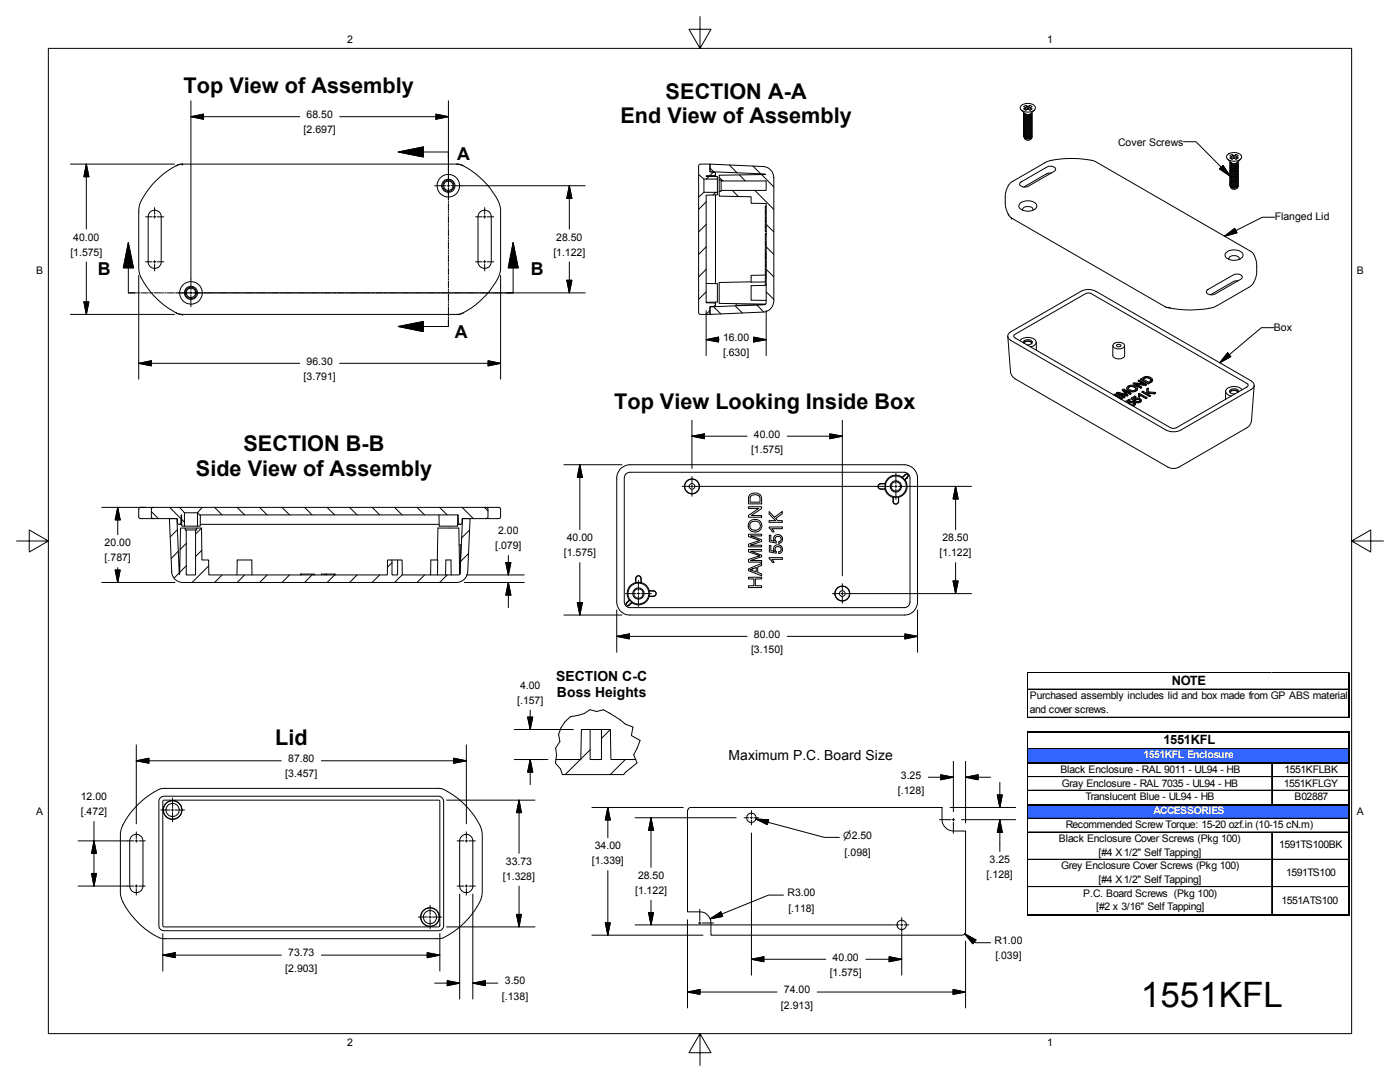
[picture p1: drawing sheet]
<svg xmlns="http://www.w3.org/2000/svg" width="279mm" height="216mm" viewBox="0 0 279 216" stroke-linecap="round" stroke-linejoin="round" font-family="sans-serif">
<g fill="none" stroke="#000" stroke-width=".2">
<path d="M36.4 32.7h54.8l1.3 .4M36.4 32.7h.1M36.4 32.7l-1.3 .4M36.4 32.7l-.3 .1a14 14 0 0 0-6.9 5.5l-1 1.7-.5 1.7 .1 12.5a14.4 14.4 0 0 0 5.7 7.2l2 1.2 .9 .1M91.2 32.7l.3 .1a13.9 13.9 0 0 1 6.8 5.5l1.1 1.7 .5 1.7-.1 12.5a14.9 14.9 0 0 1-7.4 8.3l-.6 .2h-.6M139.4 39.3l1.1-.9h2.7v.5h-2.3v21.5l1.6 .1a.34 .34 0 0 1 .3 .3 .34 .34 0 0 1-.3 .3l-.8 .1v1.5h-1.9l-.4-.2zM139.4 34.8v4.5M139.5 32.9l.3-.2h1.9v1.6l.8 .1a.34 .34 0 0 1 .3 .3 .34 .34 0 0 1-.3 .4l-1.6 .1h2.3v.5h-2.7l-1.1-.9zM140.5 35.7v2.7M141.7 32.7l10.6 .5a2.24 2.24 0 0 1 2.1 2.3v24.5a2.24 2.24 0 0 1-2.1 2.3l-10.6 .4v-1.5l10.8-.4 .4-.4v-19.8h-3v-1.3l-6.4-.2v-.9h.4v-.2h9v-1.9h-9v-.2h-.4v-.9l9.3-.2-11.1-.6zM142.8 34.8v.4M142.8 38.9v17.7"/>
<path d="M143.2 35.7v2.7M143.5 35.9v2.3M143.9 36.1v1.9M203.7 36.4l5.2-3a1.18 1.18 0 0 1 1.8 .4l-.3 .4-5.1 2.9a1.21 1.21 0 0 1-1.8-.4zM203.8 21.9l1 .9M203.9 21a2 2 0 0 1 2.7 .3 1.12 1.12 0 0 1-1.5 1.1 1.25 1.25 0 0 1-1.5-1.1zM204.3 23.4a.83 .83 0 0 0 1.4 .4l.1-.1M204.3 22.4a.87 .87 0 0 0 1.4 .4l-.1-.1M204.5 27.5a.72 .72 0 0 0 .5 .5 .72 .72 0 0 0 .7-.3M204.5 22.6l.3 .2M204.5 27.5l.6 .3 .5-.1M204.7 21.5v.5"/>
<path d="M204.7 21l.4 .3M204.7 21l.4 .8M205.1 21.3v.4M205.5 21l-.3 .8M205.5 21l.5 .3-.4 .2 .4 .2-.5 .3-.4-.3-.4 .3-.4-.3 .4-.2-.4-.2 .4-.3M205.5 21l-.4 .3M205.6 21.5v.5M205.6 27.6l.1 .1M205.6 27.7h.1M205.6 27.6v.1M205.8 24.5h-.1a.89 .89 0 0 1-1.2 .1M205.8 26.5a.88 .88 0 0 1-1.3 0"/>
<path d="M205.8 26.2a.84 .84 0 0 1-1.3 .1M205.8 26a.84 .84 0 0 1-1.3 0M205.8 25.7a.9 .9 0 0 1-1.3 .1M205.8 25.5a.85 .85 0 0 1-1.3 0M205.8 25.2a.88 .88 0 0 1-1.3 .1M205.8 25a.9 .9 0 0 1-1.3 0M205.8 24.7a.85 .85 0 0 1-1.3 .1M205.8 24.3a.9 .9 0 0 1-1.3 0M205.8 24a.82 .82 0 0 1-1.3 0M205.8 23.8h-.1a.87 .87 0 0 1-1.2 0M205.8 23.5a.88 .88 0 0 1-1.3 .1M205.8 23.3h-.1a.87 .87 0 0 1-1.2 0"/>
<path d="M205.8 23l-.1 .1a.89 .89 0 0 1-1.2 0M205.8 27.4l-.2 .2M205.8 27.2h-.1a.87 .87 0 0 1-1.2 .1M205.8 26.9a.88 .88 0 0 1-1.3 .1M205.8 26.7l-.1 .1a.87 .87 0 0 1-1.2 0M205.8 22.6a.75 .75 0 0 1-1.3 .2M205.8 27.7h-.1M205.9 22.5a.71 .71 0 0 1-1 .7h-.2a.36 .36 0 0 1-.4-.5M206 25.3a.93 .93 0 0 1-.8 .6 .93 .93 0 0 1-.9-.5M206 26.9a.92 .92 0 0 1-.8 .7 .92 .92 0 0 1-.9-.4v-.1M206 26.7a.92 .92 0 0 1-.8 .7 .92 .92 0 0 1-.9-.5v-.1M206 26.5a.94 .94 0 0 1-.8 .7 .94 .94 0 0 1-.9-.4v-.2"/>
<path d="M206 26.2a.93 .93 0 0 1-.8 .7 .93 .93 0 0 1-.9-.5v-.1M206 26a.93 .93 0 0 1-.8 .7 .93 .93 0 0 1-.9-.5v-.1M206 25.7a.92 .92 0 0 1-.8 .7 .92 .92 0 0 1-.9-.5M206 25.5a.93 .93 0 0 1-.8 .7 .93 .93 0 0 1-.9-.5v-.1M206 25a.92 .92 0 0 1-.8 .7 .92 .92 0 0 1-.9-.5v-.1M206 24.8a.93 .93 0 0 1-.8 .6 .93 .93 0 0 1-.9-.5M206 24.5a.93 .93 0 0 1-.8 .7 .93 .93 0 0 1-.9-.5v-.1M206 24.3a.93 .93 0 0 1-.8 .6 .93 .93 0 0 1-.9-.4v-.1M206 24a.94 .94 0 0 1-.8 .7 .94 .94 0 0 1-.9-.5M206 23.8a.95 .95 0 0 1-.8 .7 .95 .95 0 0 1-.9-.4v-.2M206 23.5a.92 .92 0 0 1-.8 .7 .92 .92 0 0 1-.9-.5v-.1M206 23a.94 .94 0 0 1-.8 .7 .94 .94 0 0 1-.9-.3v-.2"/>
<path d="M206 22.8a.93 .93 0 0 1-.8 .7 .93 .93 0 0 1-.9-.5v-.1M206 27.2l-.2 .5M206 23.3l-.2 .4M206.5 21.9l-.9 .9h-.8M209.8 34.5l-1 .2-4.5 2.6M244.9 31a2.03 2.03 0 0 1 2.9 .1 1.31 1.31 0 0 1-1.8 1.1 .94 .94 0 0 1-1.1-1.2zM245 31.7l1 .9M245.5 32.2a.72 .72 0 0 0 1.1 .5l.3-.1-.1-.1M245.6 32.4l.4 .2M245.9 31.3v.5M245.9 30.8l.4 .3M245.9 30.8l.3 .8"/>
<path d="M246.3 31.1v.4M246.7 30.8l.4 .3-.4 .2 .4 .2-.4 .3-.4-.3-.4 .3-.4-.3 .4-.2-.4-.2 .4-.3M246.7 30.8l-.4 .3M246.7 30.8l-.3 .8M246.7 31.3v.4M246.8 37.5h-.8l-.4-.2a.74 .74 0 0 0 1.3 .2M246.8 37.5h.1M246.8 37.4v.1M246.8 37.4l.1 .1M246.9 37.2l-.1 .2M246.9 35.8a.85 .85 0 0 1-1.3 0M246.9 37a.87 .87 0 0 1-1.3 0"/>
<path d="M246.9 36.7a.88 .88 0 0 1-1.3 .1M246.9 36.5a.84 .84 0 0 1-1.3 .1M246.9 36.2a.84 .84 0 0 1-1.3 .1M246.9 36a.9 .9 0 0 1-1.3 .1M246.9 35.5a.88 .88 0 0 1-1.3 .1M246.9 35.3a.9 .9 0 0 1-1.3 0M246.9 35a.85 .85 0 0 1-1.3 .1M246.9 34.8a.89 .89 0 0 1-1.3 0M246.9 34.5a.9 .9 0 0 1-1.3 .1M246.9 34.3a.82 .82 0 0 1-1.3 0M246.9 34.1a.87 .87 0 0 1-1.3 0M246.9 33.5v.1a.87 .87 0 0 1-1.3 0"/>
<path d="M246.9 33.3v.1a.89 .89 0 0 1-1.3 0M246.9 33.1a.84 .84 0 0 1-1.3 0M246.9 32.8a.84 .84 0 0 1-1.3 .1M246.9 33.8a.84 .84 0 0 1-1.3 .1M246.9 32.4a.78 .78 0 0 1-1.3 .2M247 32.4h.1M247.1 32.3a.76 .76 0 0 1-.4 .7 .76 .76 0 0 1-.8 0h-.1a.39 .39 0 0 1-.3-.5M247.1 37v.3l-.2 .2M247.1 32.6a.94 .94 0 0 1-.7 .7 .94 .94 0 0 1-1-.4l.1-.2M247.1 36.7a.94 .94 0 0 1-.7 .8 .94 .94 0 0 1-1-.4l.1-.2M247.1 36.5a.9 .9 0 0 1-.8 .7 .9 .9 0 0 1-.9-.5l.1-.1M247.1 36.3a.96 .96 0 0 1-.8 .6 .96 .96 0 0 1-.9-.4l.1-.1"/>
<path d="M247.1 36a.89 .89 0 0 1-.7 .7 .89 .89 0 0 1-1-.5h.1M247.1 35.8a.93 .93 0 0 1-.7 .7 .93 .93 0 0 1-1-.5l.1-.1M247.1 35.5a.93 .93 0 0 1-.7 .7 .93 .93 0 0 1-1-.4l.1-.1M247.1 35.3a.89 .89 0 0 1-.7 .7 .89 .89 0 0 1-1-.5l.1-.1M247.1 35.1a.93 .93 0 0 1-.7 .6 .93 .93 0 0 1-1-.4l.1-.1M247.1 34.8a.91 .91 0 0 1-.7 .7 .91 .91 0 0 1-1-.5l.1-.1M247.1 34.5a.9 .9 0 0 1-.7 .7 .9 .9 0 0 1-1-.4l.1-.1M247.1 34.3a.91 .91 0 0 1-.8 .7 .91 .91 0 0 1-.9-.5l.1-.1M247.1 34.1a.96 .96 0 0 1-1.6 .4v-.3M247.1 33.8a.89 .89 0 0 1-.7 .7 .89 .89 0 0 1-1-.5l.1-.1M247.1 33.6a.92 .92 0 0 1-.7 .6 .92 .92 0 0 1-1-.4l.1-.1M247.1 33.3a.92 .92 0 0 1-.7 .7 .92 .92 0 0 1-1-.4l.1-.2"/>
<path d="M247.1 33.1a.93 .93 0 0 1-.7 .7 .93 .93 0 0 1-1-.4l.1-.2M247.1 32.9a.93 .93 0 0 1-.7 .6 .93 .93 0 0 1-1-.4l.1-.1M247.6 31.7l-.7 .8-.9 .1M30 42.3a1.32 1.32 0 0 1 1.4-.2 1.32 1.32 0 0 1 .8 1.2v8.9a1.3 1.3 0 0 1-1.3 1.4 1.3 1.3 0 0 1-1.3-1.4v-8.9l.1-.6zM95.8 42.3a1.33 1.33 0 0 1 1.5-.2 1.33 1.33 0 0 1 .7 1.2v8.9a1.32 1.32 0 0 1-1.3 1.4 1.32 1.32 0 0 1-1.3-1.4v-8.9l.1-.6zM140.9 56.6h2.3v3.7h-2.3M149.9 56.2l-6.4 .2v4.1l9.3 .2-5.9 .2v-.3M152.7 54.9h-2.8v1.4h2.8M152.7 44.2v1M152.7 51.6v.6h.2M152.7 50.5v.8M152.7 45.5v.6"/>
<path d="M152.7 45.2v.3M152.7 48.4v.3M152.7 51.3v.3M152.7 51.6h.2M152.7 51.3h.2M152.7 50.8h.2M152.7 51.1h.2M152.7 50.5h.2M152.7 55.5h.2M152.7 56.9h.2M152.7 48.4h.2M152.7 53.1h.2"/>
<path d="M152.7 52.8h.2M152.7 54.2h.2M152.7 54.5h.2M152.7 54.9h.2M152.7 45.5h.2M152.7 45.2h.2M152.7 46.1h.2M152.7 41.5h.2M152.7 44.2h.2M152.9 56.9l-3 .1v2.9h3M152.9 46.6l-.2 .1M152.9 48.7h-.2v1.8"/>
<path d="M152.9 55.2h-.2v1.7M152.9 46.7h-.2v1.7M152.9 52.4h-.2v2.5M152.9 41.1h-.2v1M152.9 43.9h-.2v.3M152.9 43.5h-.2v.4M152.9 42.5h-.2v1M152.9 42.1h-.2v.4M201.2 42.7l.1 .3 .6 .5M201.3 43a5.8 5.8 0 0 1-.7-3.9l.2-1.2 .8-1.3 6.9-4.1a12.7 12.7 0 0 1 6.4-.9l2.4 .3 1.4 .4 30.9 17.8a3.6 3.6 0 0 1 1.2 3 5.4 5.4 0 0 1-.5 3l-.3 .6-.6 .5-6.5 3.8a15.3 15.3 0 0 1-8.5 .6l-1.5-.3M201.9 43.5h.1M201.9 43.5l30.8 17.8 .9 .1"/>
<path d="M203.6 40.6a2.45 2.45 0 0 1 3.3 .2 1.01 1.01 0 0 1-1 1.2 2 2 0 0 1-2.6-.9zM204.1 42a.78 .78 0 0 1 1-.8 .76 .76 0 0 1 1 .8M240.8 58l5.3-3.1a1.22 1.22 0 0 1 1.8 .5l-.3 .3-5.1 3a1.19 1.19 0 0 1-1.8-.5zM244.7 50.4a2.34 2.34 0 0 1 3.4 .4 1.57 1.57 0 0 1-2 1.1 1.44 1.44 0 0 1-1.6-1.2zM245.3 51.8a.99 .99 0 0 1 1.4-.7l.5 .3 .1 .4M247.1 56l-1 .2-4.5 2.6M35.1 62.4l1.3 .3M36.4 62.7h.1M92.5 62.4l-1 .3h-55.1M142.8 60.3v.4M201.1 67.1l.6 7a2 2 0 0 0 .9 1.5l30.5 17.6a2.42 2.42 0 0 0 2.2 0l13.5-7.8a1.87 1.87 0 0 0 1-1.5l.5-7M201.3 66.5l14.5-8.4a3.2 3.2 0 0 1 2.9 0l31 17.9a.92 .92 0 0 1 .6 .9 .92 .92 0 0 1-.6 .8l-14 8.1a3.4 3.4 0 0 1-3 0l-31-17.9a.88 .88 0 0 1-.4-1.4z"/>
<path d="M202.5 66.8l14.2-8.2 .7-.1 31.4 18 .3 .2v.3l-.2 .2-14.1 8.1-1 .1-31.3-18-.2-.3zM203.5 68a2.2 2.2 0 0 1 3.3 .1 1.04 1.04 0 0 1-1.1 1.1M204.4 68.5a.85 .85 0 0 1 1.5 .1M206 68.4a1.16 1.16 0 0 0-1.7 0 .86 .86 0 0 1 1.3-.6 .49 .49 0 0 1 .4 .6 .49 .49 0 0 1-.6 .4h-.4M206.8 68.3v1.6M222.1 69v1.9a1.35 1.35 0 0 0 2.4 0l-.1-1.9M222.2 78.7v.1M222.3 68.6a1.55 1.55 0 0 1 2.1 .3 1.07 1.07 0 0 1-1.5 .7 .62 .62 0 0 1-.7-.3 .62 .62 0 0 1 .1-.7zM222.3 78.8l.2-.2 1.5 .9h-.2l-1.3-.7 .3 .3 1 .6 .2-.2M222.8 78.4v.1l1.5 .9M222.8 78.4l.3-.1 1.7 .4-.8-1 .2-.1 1.5 .9-.2 .1-1.2-.7 .8 .9-.2 .1-1.7-.5 1.3 .8-.2 .1zM222.9 68.8a.42 .42 0 0 1 .5-.1 .42 .42 0 0 1 .3 .4 .45 .45 0 0 1-.5 .1 .45 .45 0 0 1-.3-.3z"/>
<path d="M223.6 78.7l1.3 .3 .2-.2M223.8 79.5v.2M224 77.7l.7 1M224.3 79.3v.1M224.5 78.1l1 .6 .2-.2M224.5 79.2l-.2 .2M224.9 77.4l.1 .5 .8 .3 .9-.1 .2-.2 .1-.4M224.9 78.9v.1M225.1 77.1l.4-.2h.6l.8 .3a.45 .45 0 0 1 .1 .6 .45 .45 0 0 1-.5 .2h-1a.51 .51 0 0 1-.6-.3 .51 .51 0 0 1 .2-.6zM225.2 77.3l.4-.3h.4l.5 .2 .2 .4-.2 .2-.7 .1-.6-.3zM225.3 77.2h.1M225.3 77.3l-.2 .2"/>
<path d="M225.3 77.2l.8-.1 .6 .5M225.5 79.8l-.6 .3 .3 .3 .2-.2 .6-.1 .6 .3-.2 .4-.4 .1M225.5 79.8l-.5 .4M225.5 79.8l-.2-.1-.7 .4M225.5 78.6v.1M225.8 79.5l.6 .5M225.8 79.5l.6 .6M226.2 76.5v.1l1.5 .9M226.2 76.5l.2-.1 1.9 .2-1.1-.7 .1-.1 1.5 .9-.2 .1-1.9-.2 1.1 .6-.1 .1zM226.4 80v.1M226.6 79.9l-.2 .1M226.6 79.9l.4-.2 .5 .2"/>
<path d="M226.6 79.9l-.2 .2M226.7 79.1l-.2-.1-.7 .5M226.7 79.1l-.5 .4M226.7 79.1l-.6 .4 .3 .2 .2-.2 .6-.1 .5 .2 .1 .3-.4 .3h-.7M227.2 75.9v.2l.8 .5M227.2 79l.2 .2M227.2 79l.2 .1M227.2 78.5v.5M227.3 78.8l-.1-.3h.2l1.5 .8M227.4 79.1v.1M227.5 78.9l-.1 .3M227.5 78.8l-.1 .3"/>
<path d="M227.5 78.9l1.2 .6M227.5 78.8l1.2 .7M227.5 78.8v.1M227.7 77.3v.2M227.7 75.6v.1l1.5 .9M227.7 75.6l1.1-.5 .8 .2a.44 .44 0 0 1 .4 .4 .44 .44 0 0 1-.3 .5l-.5 .3zM227.8 79.9l-.1 .3-.5 .2-.5-.1v-.1l.6-.1 .2-.1v-.3l-.7-.1-.2 .1v.2M227.8 77.2l-.1 .3M227.9 78.2l1.5 .8M227.9 78.2l1.5 .9M228 75.6l.5-.3h.5l.6 .3 .1 .3-.5 .3zM228.1 75.7l.8-.3 .6 .2 .2 .3"/>
<path d="M228.6 76.8v.1M228.7 79.5h.1M228.8 76.7l-.2 .2-1.7-.2M228.9 79.3l-.2 .2M229.1 78.5l1.3 .1M229.1 78.3v.2M229.1 78.5v.1M229.1 78.3l1.3 .2M229.1 78.3v.3l.5 .3M229.1 78.2l1.5 .1M229.1 77.5l-.2 .1v.9l-.8-.4-.2 .1M229.1 77.5v.7"/>
<path d="M229.2 76.5v.1M229.4 79v.1M229.6 78.9l-.2 .2M229.6 78.9l-.2 .1M229.7 75.8h.1M230 75.8l-.2 .4-.6 .4M230.4 78.5v.1M230.6 78.3l-.2 .3M230.6 78.3l-.2 .2M244.6 78.1v1.6M245.4 78.2a1.16 1.16 0 0 1 1.7 0M247 78.3a.85 .85 0 0 0-1.5 .1"/>
<path d="M247.2 78.2a.97 .97 0 0 0-.9-.7 .97 .97 0 0 0-.9 .6l.4 .4 .7 .1M247.9 77.8a2.18 2.18 0 0 0-3.3 .1 1.03 1.03 0 0 0 1.1 1.1M123.7 93.6l.9-.6 1.1-.3h54.8a2.66 2.66 0 0 1 2.6 2.7v24.7a2.63 2.63 0 0 1-2.6 2.6h-54.8a2.62 2.62 0 0 1-2.6-2.6v-24.7l.2-1.1zM124.9 94.6l.7-.4 55.1 .1a1.11 1.11 0 0 1 .9 1.1v24.7a1.16 1.16 0 0 1-1.1 1.1h-55.2a1.21 1.21 0 0 1-.7-1.1v-24.7zM149.5 98.8l.4-.3 .6-.1a1.21 1.21 0 0 1 1.5 1.2v.9h-2.6v-1.2zM149.8 99.1l.7-.4 .8 .1 .3 .4 .1 1h-2zM175.8 96.5h.8M175.8 96.5h.9M175.8 96.5a.51 .51 0 0 0-.5 .5 .51 .51 0 0 0 .5 .6h.9M175.8 96.5a.56 .56 0 0 0-.6 .5 .56 .56 0 0 0 .6 .6h.8M176.6 96.5v1.1M176.6 97.6l.5 .9 1.1 .7"/>
<path d="M178.2 99.2v.8a.56 .56 0 0 0 .6 .6 .56 .56 0 0 0 .5-.6v-.8M178.2 99.2h1.1M178.3 99.2l-.1 .8M179.3 99.2v.8M180.1 95.2v.2M180.1 95.2l-.6-.3-.7-.1a2.23 2.23 0 0 0-2.2 1.7M180.1 95.4l.4 .3M180.5 95.7l.1 .1M180.6 95.8l.3 .6 .1 .6a2.23 2.23 0 0 1-1.7 2.2M180.9 94.6l-.8 .6M180.9 94.6l-.8 .8M180.9 94.6l.4 .4"/>
<path d="M181.1 95.2h.1M181.1 95.2l-.5 .6M181.3 95l-.2 .2M181.3 95l-.8 .7M224.6 80.1l.1 .1M224.6 80.1h.1M225.4 80.6l.2-.2h.4l.3 .2M225.4 80.5l.3-.3 .6 .2v.2l-.2 .2h-.5M225.4 80.5v.1M225.4 80.5l-.1 .1M226.6 80.5v.3l-.5 .2M30.3 101.4l.3-.2h5.3l.9 1.1v2.7h-.5l-.1-2.3-.1 1.6a.34 .34 0 0 1-.3 .3 .34 .34 0 0 1-.4-.3v-.8h-4.9l-.3-.3z"/>
<path d="M30.7 101.2h-2.2a.66 .66 0 0 0-.8 .4v1.5a.67 .67 0 0 0 .8 .4h2.2M33.8 103.5h1.5l.6 11.1 .1-9.2h1v.3h.2v9h1.8v-9h.2v-.3h1l.1 6.3h1.3l.1 3h35.6v-3h.9v3h1.2v-3h.8l.1 3h11.3l.2-.3 .5-10.9h1.5l-.5 10.6a2.28 2.28 0 0 1-2.2 2.1h-54.6a2.2 2.2 0 0 1-2.2-2.1zM35.8 104.6h.5M35.9 101.2h4.5M36.8 102.3h2.6M36.8 105h2.6M37 105.4h2.2M37.2 105.7h1.8M40 104.6h47.6M40.4 101.2h56.6l.4 .3v1.7l-.3 .3h-4.9v.8a.36 .36 0 0 1-.4 .3 .36 .36 0 0 1-.3-.3l-.1-1.6h-51.4v2.3h-.6v-2.7zM47.3 114.7v-3h2.9l.1 3M60 114.6h.1"/>
<path d="M60 114.6v.1M60.1 114.6h2.6v.1v-.1M60.1 114.6v.1M64.2 114.7v-.1h.7v.1M64.9 114.6h1.9M65.2 114.6v.1M66.8 114.6l.1 .1M66.8 114.6v.1M78.2 111.7h1.2M85.9 114.7l.1-3h1.4l-.1 3M87.3 111.7l.1-6.3h4.2l.1 9.2M87.6 102.7l.1 2.3h3.6l.1-2.3"/>
<path d="M88.9 114.7l.1-3h1v3M91.3 104.6h.5M91.6 108.7h.4l-.3 5.9M96.9 101.2h2.2a.64 .64 0 0 1 .8 .4v1.5a.65 .65 0 0 1-.8 .4h-2.2M125.6 119.7h.1M125.6 119.7l-.5 .5M125.7 119.7l-.8 .8M125.7 119.7l.4 .4M126.9 116.2v-.8a.56 .56 0 0 1 .5-.5 .56 .56 0 0 1 .6 .5v.8M126.9 116.2a2.27 2.27 0 0 0-1.6 3.1l.3 .4M126.9 116.2v.1M126.9 116.3v-.9a.51 .51 0 0 1 .5-.5 .51 .51 0 0 1 .5 .5v.9"/>
<path d="M126.9 116.3h1M128 116.2l-.1 .1M128 116.2l.9 .5 .7 1.2M129.5 117.9v1.1M129.5 117.9h.9a.51 .51 0 0 1 .5 .5 .51 .51 0 0 1-.5 .6h-.9M129.5 119h.1M129.6 117.9h.8a.56 .56 0 0 1 .6 .5 .56 .56 0 0 1-.6 .6h-.8M129.6 117.9h-.1M129.6 119a2.21 2.21 0 0 1-2.9 1.6l-.6-.3M149.4 101.1h2.6v.4l-2.1 1.4h2.1v.3h-2.6v-.4l2-1.3h-2zM149.4 106.6h2.6v.3h-2.2l2.2 .8v.3l-2.2 .8h2.2v.3h-2.6v-.5l2.2-.8-2.2-.7zM149.4 109.6h2.6v.4h-2.2l2.2 .8v.3l-2.2 .7h2.2v.4h-2.6v-.6l2.2-.7-2.2-.8z"/>
<path d="M149.4 115.2h2.6v.3h-1.3v1.4h1.3v.3h-2.6v-.3h1.1v-1.4h-1.1zM149.4 113.5l2.6-1.1v.4l-.8 .3v1.1l.8 .3v.4l-2.6-1zM149.6 104a1.33 1.33 0 0 1 2.1 0 1.33 1.33 0 0 1-.3 2 1.31 1.31 0 0 1-1.6-.1 1.31 1.31 0 0 1-.4-1.5zM149.6 113.7l1.3-.5v.9zM149.9 104.3a1.06 1.06 0 0 1 1.3-.3 1.06 1.06 0 0 1 .5 1.2v.1a1.05 1.05 0 0 1-1.4 .5 1.05 1.05 0 0 1-.5-1.4zM153.5 102.1l1.1 1.1 1.5-1.1v.4l-1.3 1 .4 .4h.9v.3h-2.6v-.3h1.3l-1.3-1.3zM153.5 105.2h2.6v.3h-2l.4 .6h-.3l-.7-.7zM153.5 111.3h2.6v.3h-2l.4 .6h-.3l-.7-.7zM153.5 108.8h.3v1.1l.7 .1-.1-.6 .2-.4 .3-.2h.7l.5 .4v.9l-.7 .4v-.4l.4-.2 .1-.4-.3-.4h-.5l-.4 .4 .2 .9-1.4-.3zM153.5 106.8h.3v1l.7 .2-.1-.7 .2-.3 .4-.3h.5l.6 .4v.8l-.3 .4-.4 .1v-.3l.4-.2 .1-.4-.3-.4-.4-.1-.3 .1-.2 .4 .2 .9-1.4-.3zM178.3 100a.51 .51 0 0 0 .5 .6 .51 .51 0 0 0 .5-.6M124.9 120.5l.4 .4"/>
<path d="M125.1 120.2l-.2 .3M125.1 120.2h.1M126.1 120.1v.2M126.1 120.1l-.8 .8M126.1 120.3l-.8 .6M31.9 159.3l.4-.3 .5-.1h54.7l.5 .1 .3 .3 .2 .6v24.8l-.1 .4-.4 .5-.5 .1-55.2-.1-.5-.5-.1-.4v-24.8zM32.6 159.7h55l.2 .2v24.9l-.3 .2-54.9-.1-.1-.2v-24.8zM111 151.6h4.9l.1-6h1.8v6h2.2v-6h1.8l.1 6h5M112.8 144l1-1 2.8-.6 1.1-.8 1.4 .4 1.3-.4 1.2 .7 3.2 2.2 1.5 .6-.3 1.7 1.7 .9-.5 1.6-.7 1.3 .6 1.6-2.3 1.9-.3 .5h-12.3l-.3-1.2-1.1-1.1 .3-1.6-.2-1.4 .8-1.3-.2-1.5 .5-1.3zM117.8 145.6h2.2M26.1 167a1.32 1.32 0 0 1 1.5-.5 1.32 1.32 0 0 1 .9 1.3v9a1.32 1.32 0 0 1-1.3 1.3 1.32 1.32 0 0 1-1.3-1.3v-9zM27.5 160.5a14.2 14.2 0 0 1 4.4-3.1l.6-.1h55.2l.7 .2a15.7 15.7 0 0 1 7.7 7.9l.1 1.3v11.7a12.6 12.6 0 0 1-4.9 7l-2.6 1.6-.9 .3h-55.3l-.5-.1a15.5 15.5 0 0 1-7.9-8.4l-.1-12.1a7.3 7.3 0 0 1 2.2-4.6z"/>
<path d="M92 167a1.3 1.3 0 0 1 1.5-.5 1.3 1.3 0 0 1 .9 1.3v9a1.31 1.31 0 0 1-1.4 1.3 1.31 1.31 0 0 1-1.3-1.3v-9zM137.4 161.3l.5-.2h50.1v2.5a2.31 2.31 0 0 0 2.3 2.2h2.4v20.1l-.1 .3-.3 .3-50.4 .1v-2.4a2.24 2.24 0 0 0-2.2-2.3h-2.5v-20z"/>
<circle cx="89.5" cy="37.1" r=".95"/>
<circle cx="89.5" cy="37.1" r="1.32"/>
<circle cx="89.5" cy="37.1" r="2.25"/>
<circle cx="89.5" cy="37.1" r="1.13"/>
<circle cx="38.1" cy="58.4" r=".94"/>
<circle cx="38.1" cy="58.4" r="1.3"/>
<circle cx="38.1" cy="58.4" r="2.25"/>
<circle cx="38.1" cy="58.4" r="1.14"/>
<circle cx="138.1" cy="97.1" r="1.44"/>
<circle cx="138.1" cy="97.1" r=".56"/>
<circle cx="138.1" cy="97.1" r="1.5"/>
<circle cx="178.8" cy="97.1" r="2.08"/>
<circle cx="178.8" cy="97.1" r="1.11"/>
<circle cx="178.8" cy="97.1" r=".94"/>
<circle cx="127.4" cy="118.4" r="1.13"/>
<circle cx="127.4" cy="118.4" r="2.09"/>
<circle cx="127.4" cy="118.4" r=".94"/>
<circle cx="168.1" cy="118.4" r=".56"/>
<circle cx="168.1" cy="118.4" r="1.5"/>
<circle cx="168.1" cy="118.4" r="1.46"/>
<circle cx="34.4" cy="161.6" r="1.88"/>
<circle cx="34.4" cy="161.6" r="1.32"/>
<circle cx="34.5" cy="161.6" r="1.84"/>
<circle cx="150" cy="163.2" r=".94"/>
<circle cx="85.8" cy="183" r="1.84"/>
<circle cx="85.8" cy="183" r="1.32"/>
<circle cx="180" cy="184.6" r=".93"/>
</g>
<path d="M205.2 143.1h64.3v3.1h-64.3z" fill="#fff"/>
<g fill="#3365ff">
<path d="M205.2 149.4h64.3v3h-64.3z"/>
<path d="M205.2 160.6h64.3v2.8h-64.3z"/>
</g>
<path d="M205.1 134.1h.1M253.8 134.1h.1M269.3 134.1h.1" fill="none" stroke="#c0c0c0" stroke-width=".2"/>
<g fill="none" stroke="#000" stroke-width=".2">
<path d="M9.7 9.7h260v196.5h-260zM139.7 3.3v6.4l-2.2-3.9h4.4l-2.2 3.9M14.1 32.7h20.7M17.2 32.7l.5 2.6h-1zM17.2 32.7v13M38.1 23.3l2.5-.5v1zM38.1 23.3h21.7M38.1 20.1v37.8M67.8 23.3h21.7M79.5 30.3l5-1v2zM86.7 37.1h2.3M87 22.8l2.5 .5-2.5 .5z"/>
<path d="M89.2 37.1h.5M89.5 20.1v17.2M89.5 37.5v2.4M89.5 30.3h-10M113.6 37.1l.5 2.5h-1zM113.6 37.1v8.6M116.8 37.1h-26.8M141.5 35.2l-.5 .5M141.7 33.5l.8 .8M142.4 34.3l-.8 .8M142.8 38.4l-.5 .5M143.5 35.4l.8 .7"/>
<path d="M145.6 32.9l1.5 1.6M146.2 38l1.2 1.2M147.6 34.9l1.2 1.2M150.3 33.1l1.5 1.6M150.6 38l3.8 3.8M152 34.8l2.4 2.5M236.2 28.3h2.5l6.8 6.8M243.4 33.7l.7-.7 1.4 2.1zM17.2 52.3v10.4M25.6 48.4l1 5h-2zM25.6 48.4v10h1.4M27.2 58.4h.3"/>
<path d="M27.7 55v20.7M27.7 58.4h.3M28.2 58.4h1.4M29.1 43.3h1.3M29.1 52.2h1.3M29.8 58.4h.3M30.3 58.4h.3M30.6 43.3h.5M30.6 52.2h.5M30.8 58.4h1.4M30.9 41.4v1.4M30.9 43v.5"/>
<path d="M30.9 52v.5M30.9 52.7v1.4M31.4 43.3h1.3M31.4 52.2h1.3M32.4 58.4h.3M32.9 58.4h.3M33.4 58.4h1.4M35 58.4h.3M38.1 58.2v.5M38.1 58.9v2.3M38.4 58.4h-3.1M38.6 58.4h78.2"/>
<path d="M89.5 40.1v.3M89.5 40.6v1.4M89.5 42.2v.3M89.5 42.7v.3M89.5 43.2v1.4M89.5 44.8v.3M89.5 45.3v.3M89.5 45.8v1.3M89.5 47.3v.3M89.5 47.9v.2M89.5 48.3v1.4M89.5 49.9v.3"/>
<path d="M89.5 50.4v.3M89.5 50.9v1.4M89.5 52.5v.3M89.5 53v.3M89.5 53.5v1.4M89.5 55.1v.3M89.5 55.6v.3M89.5 56.1v1.3M89.5 57.7v.2M89.5 58.1v.3M89.5 58.7v1.3M94.9 43.3h1.3"/>
<path d="M94.9 52.2h1.3M96.5 43.3h.5M96.5 52.2h.5M96.7 41.4v1.4M96.7 43v.5M96.7 52v.5M96.7 52.7v1.4M97.2 43.3h1.3M97.2 52.2h1.3M99.9 55v20.7M102.4 48.4v10M102.4 48.4l1 5h-2z"/>
<path d="M113.1 55.9h1l-.5 2.5zM113.6 52.3v6.1M140.9 58.3l-1.5 1.4M140.9 53.7l-1.5 1.5M140.9 49.3l-1.5 1.5M140.9 44.8l-1.5 1.5M140.9 40.3l-1.5 1.5M152.9 58.3l1.5 1.4M152.9 53.7l1.5 1.5M152.9 49.3l1.5 1.5M152.9 44.8l1.5 1.5M244.4 47.1l2-1.5 .5 .9z"/>
<path d="M254.4 43.3h-2.5l-7.5 3.8M14.1 62.7h20.7M16.7 60.2h1l-.5 2.5zM27.7 72.5l2.5-.5v1zM27.7 72.5h32.1M67.8 72.5h32.1M79.5 65.2l5-1v2zM89.5 60.2v.3M89.5 60.7v.3M89.5 61.2v1.4M89.5 62.8v.3M89.5 63.3v.3"/>
<path d="M89.5 63.8v1.4h-10M97.4 72l2.5 .5-2.5 .5zM140.9 67.8l2.5-.5v.9zM140.9 67.8h2.6M140.9 62v9M141.7 62l-.8 .7M142.4 61.2l1.5 1.5M142.8 60.9l-.3 .2M146.7 61l1.5 1.5M150.3 67.8h2.6M150.4 67.3l2.5 .5-2.5 .4zM151 60.8l1.4 1.5"/>
<path d="M152.9 62v9M245 70.4l.6 .8-2.2 1.2zM254.3 65.4h-2.6l-8.3 7M112.5 92.7h11.6M115.7 92.7v13M115.7 92.7l.5 2.5h-1zM136.1 97h1.5M137.8 97h.5M138.1 87l2.5-.4v.9zM138.1 87h11M138.1 83.9v9.6M138.1 95.1v1.4"/>
<path d="M138.1 96.8v.5M138.1 97.6v1.4M138.6 97h39.7M157.1 87h11M165.6 86.6l2.5 .4-2.5 .5zM168.1 83.9v31M178.5 97h.5M178.8 94.5v2M178.8 96.8v.5M178.8 97.6v2.1M190.7 97v8.7M190.7 97l.5 2.6h-1z"/>
<path d="M193.9 97h-14.6M3.3 107.9h6.4l-3.9-2.2v4.5l3.9-2.3M20.3 101.2h8.8M20.3 116.2h14.6M23 113.7h1l-.5 2.5zM23.5 101.2v5.5M23.5 101.2l.5 2.5h-1zM23.5 113.3v2.9M30.2 102.1l1.4 1.4M33.9 101.2l2.2 2.3M35.4 105.7l-1.4 1.4M35.6 110l-1.5 1.5"/>
<path d="M35.8 114.3l-1 1M36.2 103.6l.6 .6M37.2 108.4l-1.3 1.2M37.2 112.9l-1.3 1.3M39.4 102.3l.6 .6M40.2 105.4l-1.2 1.2M40.3 109.8l-1.3 1.2M41.6 112.9l-3.3 3.3M42.8 101.2l1.5 1.5M44.3 114.7l-1.5 1.5M47.3 101.2l1.5 1.5M48.8 114.7l-1.5 1.5"/>
<path d="M51.8 101.2l1.5 1.5M53.3 114.7l-1.5 1.5M56.3 101.2l1.5 1.5M57.8 114.7l-1.5 1.5M60.8 101.2l1.5 1.5M62.3 114.7l-1.5 1.5M65.3 101.2l1.5 1.5M66.8 114.7l-1.5 1.5M69.8 101.2l1.5 1.5M71.3 114.7l-1.5 1.5M74.3 101.2l1.5 1.5M75.8 114.7l-1.5 1.5"/>
<path d="M78.2 112.3l-.9 .9M78.7 101.2l1.5 1.5M80.3 114.7l-1.6 1.5M83.2 101.2l1.5 1.5M84.7 114.7l-1.5 1.5M87.7 101.2l1.5 1.5M89.2 114.7l-1.5 1.5M92.2 101.2l2.3 2.3M92.7 116.2h11.9M93 114.7h11.6M93.5 110.5l-1.6 1.5M93.7 105.8l-1.6 1.5"/>
<path d="M96.7 101.2l.7 .7M100.9 112.2h1.1l-.5 2.5zM101.5 110.8v3.9M101.5 116.2l.5 2.5h-1.1zM101.5 116.2v5M115.7 112.3v10.4M124.8 118.4h2.1M127.1 118.4h.6M127.4 115.8v2.1M127.4 118.2v.5M127.4 118.9v2.1M127.9 118.4h2.1"/>
<path d="M166.1 118.4h1.5M167.9 118.4h.5M168.1 116.5v1.4M168.1 118.2v.5M168.1 118.9v1.5M190.2 115.9h1l-.5 2.5zM190.7 112.3v6.1M193.9 118.4h-25.3M269.7 107.9l3.9 2.3v-4.5l-3.9 2.2h6.4M112.5 122.7h11.6M115.2 120.2h1l-.5 2.5zM123.1 121.7v8.5"/>
<path d="M123.1 127l2.5-.5v1zM123.1 127h26M157.1 127h26M180.6 126.5l2.5 .5-2.5 .5zM183.1 121.7v8.5M205.2 134.1v9.2M205.2 134.2h64.3M205.2 137.5h64M205.2 137.6h64M27.2 148.6v15.8M27.2 151.8l2.5-.5v1zM27.2 151.8h28.9"/>
<path d="M34.4 159.2v1.9M64.1 151.8h29M89.1 159.7h17.7M90.6 151.3l2.5 .5-2.5 .5zM93.1 148.6v15.8M102.6 145.6h11.8M102.6 151.6h6.7M103.6 159.7l.5 2.5h-1zM103.6 159.7v10.6M105.3 143.1h1l-.5 2.5zM105.8 141.7v3.9M105.8 151.6v5"/>
<path d="M105.8 151.6l.5 2.5h-1zM115.8 151.6l-3 3M117.8 149.6l-1.9 1.9M121.8 145.6l-1.8 1.7M124.8 151.6l-3 3M185.3 155.1h5M187.7 154.6l2.6 .5-2.6 .5zM190.3 151.9v10M192.7 155.1l2.5-.5v1zM192.7 155.1h5M192.7 151.9v12.3M199 158.6h1l-.5 2.5z"/>
<path d="M199.5 156.1v5M205.2 145.8v36.9M205.2 143.1h64M205.2 143.2h64M205.2 149.4h64M205.2 155h64M205.2 157.7h64M205.2 157.8h64M253.8 152.4v8M253.9 152.4v8M15.6 167.8h11.1M15.6 176.8h11.1"/>
<path d="M18.3 174.3h1l-.5 2.5zM18.8 167.8l.5 2.5h-1zM18.8 163.9v12.9M26.9 167.8h.6M26.9 176.8h.6M27.2 166v1.3M27.2 167.6v.4M27.2 176.6v.5M27.2 177.3v1.3M27.7 167.8h1.3M27.7 176.8h1.3M32.1 161.6h1.8"/>
<path d="M34.2 161.6h.5M34.4 161.4v.5M34.4 162.1v1.9M34.9 161.6h1.9M91.2 167.8h1.4M91.2 176.8h1.4M91.7 178.4v20.9M92.8 167.8h.5M92.8 176.8h.5M93.1 166v1.3M93.1 167.6v.4M93.1 176.6v.5"/>
<path d="M93.1 177.3v1.3M93.6 167.8h1.3M93.6 176.8h1.3M94.4 178.4v20.9M103.6 176.8v8.2M118.1 161.1h18.3M121.3 161.1v6.1M121.3 161.1l.5 2.5h-1zM121.3 173.7v12.9M126.7 163.2h20.2M129.9 163.2v9.9M129.9 179.7v4.9"/>
<path d="M129.9 163.2l.5 2.5h-1zM148.5 163.2h1M149.7 163.2h.5M150 166.2v28.4M150 161.8v.9M150 162.9v.5M150 163.7v.9M150.5 163.2h.9M150.9 163.4l2.5 .2-.3 .9zM153.3 164.1l-2.4-.7 13.6 3.7h3M156.4 178.6h-3l-11.7 4.7M187.5 163.6h2.3"/>
<path d="M189.6 161.1h13.1M190 163.6h.5M190.3 163.3v.5M190.3 164.1v2.2M191.9 163.6h10.8M199.5 163.6v6.3M199.5 163.6l.5 2.5h-1zM205.2 163.3h64M205.2 163.4h64M205.2 166h64M205.2 166.1h64M205.2 171.4h64"/>
<path d="M205.2 171.5h64M205.2 176.9h64M205.2 177h64M253.8 166.2v16.2M253.9 166.2v16.2M32.5 186.3v7.5M32.5 190.6l2.5-.5v1zM32.5 190.6h23.6M64.1 190.6h23.7M83.5 183h1.8M85.3 190.1l2.5 .5-2.5 .5zM85.6 183h.5"/>
<path d="M85.8 180.6v1.9M85.8 182.8v.4M85.8 183.5v1.8M86.3 183h1.9M86.7 196.2h5M87.8 186.3v7.5M89.1 185h17.7M89.3 195.7l2.4 .5-2.4 .5zM94.4 196.2l2.5-.5v1zM94.4 196.2h5M103.1 182.5h1l-.5 2.5zM118.1 186.6h22.2"/>
<path d="M120.8 184.1h1l-.5 2.5zM126.7 184.6h51.7M129.4 182.1h1l-.5 2.5zM137.2 183.5v17.6M137.2 198l2.5-.6v1zM137.2 198h17.9M139.4 184.2h.5M139.7 181.4v2.3M139.7 183.9v.5M140.1 184.2h2.3M141.7 183.3l2.1-1.4 .4 1zM150 191.4l2.4-.5v1z"/>
<path d="M150 191.4h14.8M163.1 198h29.6M172.8 191.4h7.2M177.4 190.9l2.6 .5-2.6 .5zM178.5 184.6h1M179.7 184.6h.5M180 186.2v8.4M180 183.1v.9M180 184.3v.5M180 185.1v.9M180.4 184.6h1M190.2 197.4l2.5 .6-2.5 .4z"/>
<path d="M192.5 186.3l2.2 1.8h3M192.5 186.3l2.3 1.3-.7 .7zM192.7 187.8v13.3M139.7 206.2l2.2 3.9h-4.4l2.2-3.9v6.4"/>
</g>
<path d="M269.3 134.3v9M269.3 146.2v36.5" fill="none" stroke="#000" stroke-width=".3"/>
<path d="M205.2 146h64.3" fill="none" stroke="#000" stroke-width=".34"/>
<path d="M205.2 152.2h64.3M205.2 160.6h64.3M205.2 182.5h64.3" fill="none" stroke="#000" stroke-width=".32"/>
<g fill="#000" stroke="#000" stroke-width=".2">
<path d="M17.2 32.7l.5 2.6h-1zM38.1 23.3l2.5-.5v1zM79.5 30.3l5-1v2zM87 22.8l2.5 .5-2.5 .5zM113.6 37.1l.5 2.5h-1zM243.4 33.7l.7-.7 1.4 2.1zM25.6 48.4l1 5h-2zM102.4 48.4l1 5h-2zM113.1 55.9h1l-.5 2.5zM244.4 47.1l2-1.5 .5 .9zM16.7 60.2h1l-.5 2.5zM27.7 72.5l2.5-.5v1z"/>
<path d="M79.5 65.2l5-1v2zM97.4 72l2.5 .5-2.5 .5zM140.9 67.8l2.5-.5v.9zM150.4 67.3l2.5 .5-2.5 .4zM245 70.4l.6 .8-2.2 1.2zM115.7 92.7l.5 2.5h-1zM138.1 87l2.5-.4v.9zM165.6 86.6l2.5 .4-2.5 .5zM190.7 97l.5 2.6h-1zM23 113.7h1l-.5 2.5zM23.5 101.2l.5 2.5h-1zM100.9 112.2h1.1l-.5 2.5z"/>
<path d="M101.5 116.2l.5 2.5h-1.1zM190.2 115.9h1l-.5 2.5zM115.2 120.2h1l-.5 2.5zM123.1 127l2.5-.5v1zM180.6 126.5l2.5 .5-2.5 .5zM27.2 151.8l2.5-.5v1zM90.6 151.3l2.5 .5-2.5 .5zM105.3 143.1h1l-.5 2.5zM105.8 151.6l.5 2.5h-1zM187.7 154.6l2.6 .5-2.6 .5zM192.7 155.1l2.5-.5v1zM199 158.6h1l-.5 2.5z"/>
<path d="M18.3 174.3h1l-.5 2.5zM18.8 167.8l.5 2.5h-1zM103.6 159.7l.5 2.5h-1zM121.3 161.1l.5 2.5h-1zM129.9 163.2l.5 2.5h-1zM150.9 163.4l2.5 .2-.3 .9zM199.5 163.6l.5 2.5h-1zM32.5 190.6l2.5-.5v1zM85.3 190.1l2.5 .5-2.5 .5zM89.3 195.7l2.4 .5-2.4 .5zM94.4 196.2l2.5-.5v1zM103.1 182.5h1l-.5 2.5z"/>
<path d="M120.8 184.1h1l-.5 2.5zM129.4 182.1h1l-.5 2.5zM137.2 198l2.5-.6v1zM141.7 183.3l2.1-1.4 .4 1zM150 191.4l2.4-.5v1zM177.4 190.9l2.6 .5-2.6 .5zM190.2 197.4l2.5 .6-2.5 .4zM192.5 186.3l2.3 1.3-.7 .7z"/>
</g>
<text font-size="7" x="227.7" y="200.9">1551KFL</text>
<g font-size="4.3">
<text x="36.6" y="18.6">Top View of Assembly</text>
<text x="132.8" y="19.8">SECTION A-A</text>
<text x="123.8" y="24.6">End View of Assembly</text>
<text x="122.6" y="81.6">Top View Looking Inside Box</text>
<text x="39.1" y="94.9">Side View of Assembly</text>
<text x="48.6" y="90">SECTION B-B</text>
<text x="54.9" y="148.6">Lid</text>
</g>
<g font-size="3.5">
<text x="91.2" y="31.8">A</text>
<text x="19.6" y="54.9">B</text>
<text x="105.9" y="54.9">B</text>
<text x="90.8" y="67.5">A</text>
</g>
<g font-size="2.8">
<text x="111" y="135.9">SECTION C-C</text>
<text x="111.1" y="139">Boss Heights</text>
<text x="145.4" y="151.7">Maximum P.C. Board Size</text>
</g>
<g font-size="2.6">
<text x="233.8" y="136.7">NOTE</text>
<text x="232.2" y="148.5">1551KFL</text>
</g>
<g font-size="2.1">
<text x="69.3" y="8.7">2</text>
<text x="209" y="8.7">1</text>
<text x="61.2" y="23.6">68.50</text>
<text x="60.6" y="26.6">[2.697]</text>
<text x="223.1" y="29">Cover Screws</text>
<text x="254.4" y="43.9">Flanged Lid</text>
<text x="14.1" y="51.1">[1.575]</text>
<text x="14.6" y="48">40.00</text>
<text x="110.4" y="51.1">[1.122]</text>
<text x="111" y="48">28.50</text>
<text x="7.2" y="54.7">B</text>
<text x="270.8" y="54.7">B</text>
<text x="144.3" y="68">16.00</text>
<text x="144.3" y="71.1">[.630]</text>
<text x="254.2" y="66.1">Box</text>
<text x="60.6" y="75.8">[3.791]</text>
<text x="61.2" y="72.8">96.30</text>
<text x="150.5" y="87.3">40.00</text>
<text x="149.9" y="90.4">[1.575]</text>
<text x="99.4" y="106.6">2.00</text>
<text x="113.1" y="108">40.00</text>
<text x="188.1" y="108">28.50</text>
<text x="20.9" y="109">20.00</text>
<text x="20.9" y="112">[.787]</text>
<text x="98.8" y="109.6">[.079]</text>
<text x="112.5" y="111">[1.575]</text>
<text x="187.5" y="111">[1.122]</text>
<text x="149.9" y="130.3">[3.150]</text>
<text x="150.5" y="127.2">80.00</text>
<text x="103.8" y="137.4">4.00</text>
<text x="103.2" y="140.5">[.157]</text>
<text x="205.5" y="139.5">Purchased assembly includes lid and box made from GP ABS material</text>
<text x="205.5" y="142.2">and cover screws.</text>
<text x="56.9" y="155.1">[3.457]</text>
<text x="57.5" y="152">87.80</text>
<text x="179.8" y="155.3">3.25</text>
<text x="211.6" y="154.2">Black Enclosure - RAL 9011 - UL94 - HB</text>
<text x="256.4" y="154.2">1551KFLBK</text>
<text x="16.2" y="159.6">12.00</text>
<text x="179.2" y="158.4">[.128]</text>
<text x="211.9" y="157">Gray Enclosure - RAL 7035 - UL94 - HB</text>
<text x="216.6" y="159.7">Translucent Blue - UL94 - HB</text>
<text x="256.2" y="157">1551KFLGY</text>
<text x="258.3" y="159.7">B02887</text>
<text x="7.2" y="162.7">A</text>
<text x="16.2" y="162.7">[.472]</text>
<text x="212.7" y="165.1">Recommended Screw Torque: 15-20 ozf.in (10-15 cN.m)</text>
<text x="270.8" y="162.7">A</text>
<text x="101" y="172.6">33.73</text>
<text x="118.1" y="172.5">[1.339]</text>
<text x="118.7" y="169.4">34.00</text>
<text x="168.6" y="170.9">[.098]</text>
<text x="197.5" y="172.2">3.25</text>
<text x="211.3" y="168">Black Enclosure Cover Screws (Pkg 100)</text>
<text x="211.8" y="173.5">Grey Enclosure Cover Screws (Pkg 100)</text>
<text x="219.2" y="170.7">[#4 X 1/2&quot; Self Tapping]</text>
<text x="255.3" y="169.3">1591TS100BK</text>
<text x="100.4" y="175.6">[1.328]</text>
<text x="126.7" y="178.4">[1.122]</text>
<text x="127.3" y="175.4">28.50</text>
<text x="157.1" y="178.8">R3.00</text>
<text x="196.9" y="175.3">[.128]</text>
<text x="216.2" y="178.9">P.C. Board Screws (Pkg 100)</text>
<text x="219.2" y="176.2">[#4 X 1/2&quot; Self Tapping]</text>
<text x="256.7" y="174.7">1591TS100</text>
<text x="157.3" y="181.9">[.118]</text>
<text x="218.8" y="181.6">[#2 x 3/16&quot; Self Tapping]</text>
<text x="255.8" y="180.3">1551ATS100</text>
<text x="57.5" y="190.8">73.73</text>
<text x="166.2" y="191.7">40.00</text>
<text x="198.5" y="188.4">R1.00</text>
<text x="198.6" y="191.4">[.039]</text>
<text x="56.9" y="193.9">[2.903]</text>
<text x="100.8" y="196.4">3.50</text>
<text x="165.6" y="194.7">[1.575]</text>
<text x="100.2" y="199.5">[.138]</text>
<text x="155.9" y="201.3">[2.913]</text>
<text x="156.4" y="198.2">74.00</text>
<text x="69.3" y="208.8">2</text>
<text x="209" y="208.8">1</text>
</g>
<g font-size="2.1" fill="#fff">
<text x="228.2" y="151.3">1551KFL Enclosure</text>
<text x="230.2" y="162.5">ACCESSORIES</text>
</g>
<text font-size="2" x="168.3" y="167.5">⌀2.50</text>
</svg>
